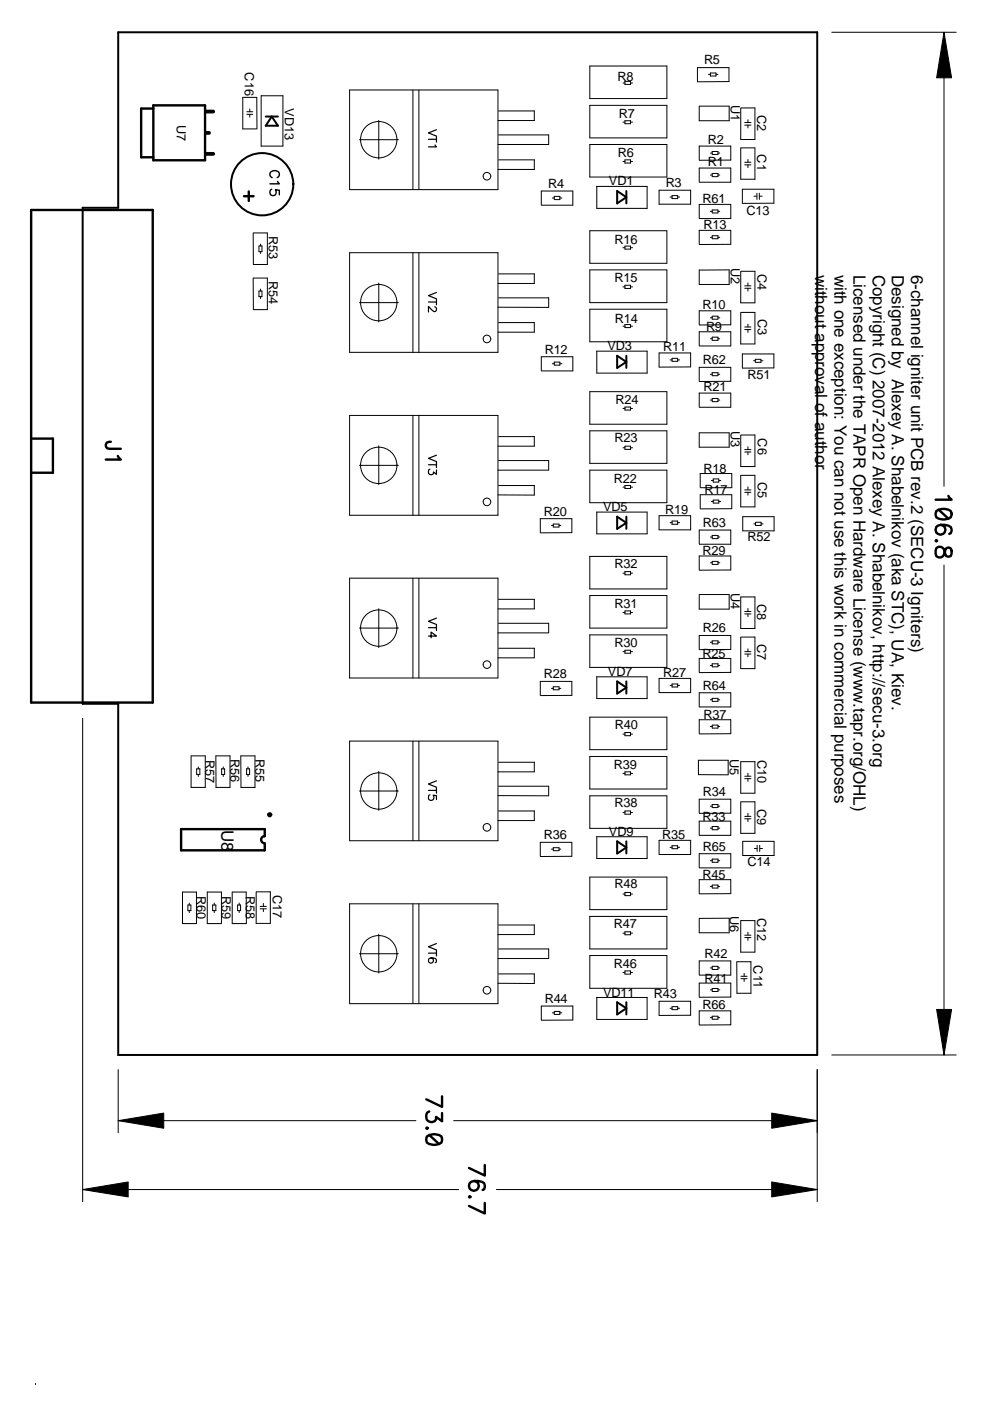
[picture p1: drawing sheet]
<svg xmlns="http://www.w3.org/2000/svg" width="210mm" height="297mm" viewBox="0 0 210 297" stroke-linecap="round" stroke-linejoin="round" font-family="sans-serif">
<g fill="none" stroke="#000" stroke-width=".42">
<path d="M25.1 6.8h148.2v216.9h-148.2v-74.5h-7.6v-105.1h7.6zM56.3 24.7h2.6M57.6 24.7l1.3 2h-2.6zM130.9 40.5l1.9 1.3-1.9 1.3zM132.8 40.5v2.6M130.9 75.4l1.9 1.3-1.9 1.3zM132.8 75.4v2.6M130.9 109.5l1.9 1.4-1.9 1.2zM132.8 109.5v2.6M130.9 144.5l1.9 1.3-1.9 1.3zM132.8 144.5v2.6M130.9 178.4l1.9 1.3-1.9 1.3z"/>
<path d="M132.8 178.4v2.6M130.9 212.5l1.9 1.3-1.9 1.3zM132.8 212.5v2.6"/>
<circle cx="55.6" cy="39.1" r="6.6"/>
</g>
<g fill="none" stroke="#000" stroke-width=".21">
<path d="M74.1 19.1h31.5v21.1h-31.5zM87.5 19.1v21.1M88.8 19.1v21.1M125.1 14h16.3v6.9h-16.3zM132.1 17.6h.4M132.5 17.3h1.2v.6h-1.2zM133.7 17.6h.4M147.9 17.3v-3h6.7v3h-6.7M150.2 15.8h.4M150.6 15.5h1.2v.6h-1.2zM151.8 15.8h.4M176.4 6.8h26.3"/>
<path d="M200.2 6.8v96.3M52.3 24.2h1.3M52.3 23.7h1.3M53 23.1v.6M53 24.3v.5M54.5 27.3l-.1-6.7h-2.9v6.7h2.9M55.4 31h4.6v-10.7h-4.6v10.8M76.2 29.6h8.3M80.3 25.5v8.3M105.6 30.6h10.7M105.6 35.9h7.7M105.6 25.6h7.7"/>
<path d="M105.7 33.9h7.6M105.7 28.6h10.6v2M105.7 23.5h7.6M113.3 23.5v2M113.3 33.9v2M125.1 22.3h16.3v6.9h-16.3zM125.1 30.6h16.3v6.9h-16.3zM126.4 39.5h10.8v4.7h-10.7v-4.6M132.1 34.2h.4M132.1 25.9h.4M132.5 25.6h1.2v.6h-1.2zM132.5 33.9h1.2v.7h-1.2z"/>
<path d="M133.7 34.2h.4M133.7 25.9h.4M148.3 22.5v3.1h6.3v-3.1h-6.3M148.3 33.9v-2.9h6.6v2.9l-6.6 .1M148.3 38.6v-3h6.6v3h-6.6M150.6 32.5h.4M150.6 37.1h.4M151 32.8v-.7h1.2v.7M151 37.5v-.7h1.2v.7M151 32.8h1.2M151 37.5h1.2M152.2 32.5h.4"/>
<path d="M152.2 37.1h.4M157.1 31.4v6.6h3v-6.6h-3M157.1 22.9h3v6.7h-3v-6.7M157.9 26h1.3M157.9 26.5h1.3M157.9 34.4h1.3M157.9 35h1.3M158.6 25.4v.5M158.6 26.5v.6M158.6 33.8v.6M158.6 35v.5M53.7 59h3v6.6h-3z"/>
<path d="M53.7 49.4h3v6.7h-3v-6.7M54.9 53.3v-1.1l.6-.1v1.3h-.6M55.2 51.8v.3M55.2 53.4v.3M74.1 53.6h31.5v21.1h-31.5zM87.5 53.6v21.1M88.8 53.6v21.1M105.7 58.1h7.6M113.3 58.1v2M114.8 43.5v-3h6.7v3h-6.7M117.1 42h.4M117.5 42.3v-.7h1.2v.7h-1.1"/>
<path d="M118.7 42h.4M125.1 48.9h16.3v6.9h-16.3zM125.1 57.2h16.3v7h-16.3zM132.1 52.5h.4M132.5 52.2h1.2v.6h-1.2zM133.7 52.5h.4M139.7 40.3h6.7v3h-6.7zM142.1 41.8h.4M142.5 41.5h1.2v.6h-1.2zM143.7 41.8h.4M148.3 46.3v-3h6.6v3h-6.6M148.3 51.8v-3h6.6v3h-6.6"/>
<path d="M148.3 57.2v3.1h6.3v-3.1l-6.3 .1M150.6 50.3h.4M150.6 44.8h.4M151 45.2v-.7h1.2v.7M151 50.6v-.6h1.2v.6M151 50.6h1.2M151 45.2h1.2M152.2 50.3h.4M152.2 44.8h.4M157.1 57.5h3v6.7h-3v-6.6M157.4 43.1v-3h6.7v3h-6.7M158.6 60v.6"/>
<path d="M159.9 41.6h.5M160.5 41v1.3M161 41v1.3M161 41.6h.6M54.9 61.7h.6v1.2h-.6zM55.2 61.3v.4M55.2 62.9v.4M76.2 64.2h8.3M80.3 60v8.3M105.6 70.4h7.7M105.6 60.1h7.7M105.6 65.1l10.7 .1"/>
<path d="M105.7 68.4h7.6M105.7 63.1h10.6v2M113.3 68.4v2M114.8 78.6v-3h6.7v3h-6.7M117.1 77.1h.4M117.5 77.4v-.6h1.2v.6h-1.1M118.7 77.1h.4M125.1 65.6h16.3v6.9h-16.3zM126.4 74.5h10.8v4.6h-10.7v-4.6M132.1 60.8h.4M132.1 69.2h.4M132.5 60.5h1.2v.7h-1.2z"/>
<path d="M132.5 68.8h1.2v.7h-1.2zM133.7 60.8h.4M133.7 69.2h.4M139.7 74.8h6.7v3h-6.7zM142.1 76.3h.4M142.5 76h1.2v.6h-1.2zM143.7 76.3h.4M148.3 68.9v-3h6.6v3h-6.6M148.3 73.3v-3h6.6v3h-6.6M150.6 79.4h.4M150.6 71.8h.4M150.6 67.4h.4"/>
<path d="M151 67.7v-.7h1.2v.7M151 72.2v-.7h1.2v.7M151 79.7v-.7h1.2v.7M151 79.7h1.2M151 72.2h1.2M151 67.7h1.2M152.2 79.4h.4M152.2 71.8h.4M152.2 67.4h.4M157.1 66.2h3v6.7h-3v-6.6M157.4 78v-3h6.7v3h-6.7M157.9 60.6h1.3"/>
<path d="M157.9 61.1h1.3M157.9 69.3h1.3M157.9 69.9h1.3M158.6 61.2v.5M158.6 68.7v.6M158.6 69.9v.6M159.8 76.5h.3M160.1 76.8v-.6h1.2v.6h-1.1M161.4 76.5h.4M74.1 88.1h31.5v21.1h-31.5zM76.2 98.7h8.3M80.3 94.5v8.3"/>
<path d="M87.5 88.1v21.1M88.8 88.1v21.1M105.6 94.6h7.7M105.6 99.7h10.7M105.7 97.6h10.6v2M105.7 92.6h7.6M113.3 92.6v2M125.1 83h16.3v6.9h-16.3zM125.1 91.3h16.3v6.9h-16.3zM125.1 99.7h16.3v6.9h-16.3zM132.1 94.9h.4M132.1 86.6h.4"/>
<path d="M132.5 86.3h1.2v.6h-1.2zM132.5 94.6h1.2v.7h-1.2zM133.7 94.9h.4M133.7 86.6h.4M148.3 80.8v-2.9h6.6v2.9l-6.6 .1M148.3 86.3v-3h6.6v3h-6.6M148.3 91.8v3h6.3v-3h-6.3M150.6 84.8h.4M151 85.2v-.7h1.2v.7M151 85.2h1.2M152.2 84.8h.4M157.1 92.2h3v6.7h-3v-6.6"/>
<path d="M157.9 95.3h1.3M157.9 95.8h1.3M158.6 94.7v.6M158.6 95.9v.5M105.6 104.9l7.7 .1M105.7 102.9h7.6M113.3 102.9v2M114.6 112.9v-2.9h6.6v2.9l-6.6 .1M116.9 111.4h.4M117.3 111.7h1.2M118.5 111.1h-1.2v.6M118.5 111.1v.6"/>
<path d="M118.5 111.4h.4M125.1 118h16.3v6.9h-16.3zM126.4 108.6h10.8v4.6h-10.7v-4.6M132.1 103.3h.4M132.5 102.9h1.2v.7h-1.2zM133.7 103.3h.4M139.7 109.3h6.7v3h-6.7zM142.1 110.8h.4M142.5 110.5h1.2v.7h-1.2zM143.7 110.8h.4M148.3 115.3v-2.9h6.6v3h-6.6M148.5 103.4v-3h6.7v3h-6.7"/>
<path d="M148.5 107.9v-3h6.7v3h-6.7M150.6 119.3h.4M150.6 113.9h.4M150.8 106.3h.4M150.8 101.9h.4M151 114.2v-.7h1.2v.7M151 119.7v-.7h1.2v.7M151 119.7h1.2M151 114.2h1.2M151.2 106.7v-.7h1.2v.7h-1.1M151.2 102.2v-.7h1.2v.7h-1.1M152.2 119.3h.4"/>
<path d="M152.2 113.9h.4M152.4 106.3h.4M152.4 101.9h.4M157.1 100.8v6.7h3v-6.7h-3M157.5 109.5l6.6 .1v3h-6.6zM157.9 103.9h1.3M157.9 104.4h1.3M158.6 103.2v.6M158.6 104.4v.6M159.8 111.1h.4M160.2 110.7v.7h1.2v-.7h-1.2M161.4 111.1h.4"/>
<path d="M200.2 119.8v103.9M74.1 122.6h31.5v21.1h-31.5zM76.2 133.2h8.3M80.3 129.1v8.2M87.5 122.6v21.1M88.8 122.6v21.1M105.6 129.1h7.7M105.6 139.5h7.7M105.7 132.2h10.6v1.9l-10.7 .1M105.7 137.4h7.6M105.7 127.1h7.6M113.3 127.1v2"/>
<path d="M113.3 137.4v2M125.1 126.3h16.3v6.9h-16.3zM125.1 134.6h16.3v6.9h-16.3zM132.1 121.5h.4M132.1 138.2h.4M132.1 129.9h.4M132.5 121.2h1.2v.7h-1.2zM132.5 129.5h1.2v.7h-1.2zM132.5 137.9h1.2v.6h-1.2zM133.7 121.5h.4M133.7 138.2h.4M133.7 129.9h.4"/>
<path d="M148.3 120.8v-2.9h6.6v2.9l-6.6 .1M148.3 126.1v3h6.3v-3h-6.3M148.3 137.7v-3h6.6v3h-6.6M150.6 136.2h.4M151 136.5v-.6h1.2v.6M151 136.5h1.2M152.2 136.2h.4M157.1 126.6v6.7h3v-6.7h-3M157.1 135.1h3v6.7h-3v-6.7M157.9 138.2h1.3M157.9 138.7h1.3M157.9 129.7h1.3"/>
<path d="M157.9 130.2h1.3M158.6 129v.6M158.6 130.2v.6M158.6 137.6v.5M158.6 138.7v.6M17.5 152.3v102.5M74.1 157.1h31.5v21.2h-31.5zM87.5 157.1v21.2M88.8 157.1v21.2M114.6 147.4v-2.9h6.6v2.9l-6.6 .1M116.9 146h.4M117.3 146.2h1.2"/>
<path d="M118.5 145.6h-1.2v.6M118.5 145.6v.6M118.5 146h.4M125.1 152h16.3v6.9h-16.3zM126.4 143.5h10.8v4.6h-10.7v-4.6M132.1 155.6h.4M132.5 155.3h1.2v.7h-1.2zM133.7 155.6h.4M139.7 143.8h6.7v3h-6.7zM142.1 145.3h.4M142.5 145h1.2v.7h-1.2zM143.7 145.3h.4"/>
<path d="M148.3 142.6v-3h6.6v3h-6.6M148.3 149.8v-2.9h6.6v3h-6.6M148.3 155.6v-3h6.6v3h-6.6M150.6 141.1h.4M150.6 154h.4M150.6 148.4h.4M151 141.4v-.7h1.2v.7M151 148.7v-.6h1.2v.6M151 154.4v-.7h1.2v.7M151 141.4h1.2M151 154.4h1.2M151 148.7h1.2"/>
<path d="M152.2 141.1h.4M152.2 154h.4M152.2 148.4h.4M40.5 160.3v6.6h3v-6.6h-2.9M41.7 163h.7v1.2h-.7zM42 162.6v.4M42 164.2v.4M45.8 160.3v6.6h3v-6.6h-3M47 163h.6v1.2h-.6zM47.3 162.6v.4M47.3 164.2v.4M51.1 160.3v6.6h3v-6.6h-3"/>
<path d="M52.3 163h.6v1.2h-.6zM52.6 162.6v.4M52.6 164.2v.4M76.2 167.7h8.3M80.3 163.6v8.2M105.6 163.6h7.7M105.6 174h7.7M105.6 168.7h10.7M105.7 171.9h7.6M105.7 166.7h10.6v2M105.7 161.6h7.6M113.3 161.6v2"/>
<path d="M113.3 171.9v2M118.5 179.7h-1.2v.7M118.5 179.7v.7M125.1 160.4h16.3v6.9h-16.3zM125.1 168.7h16.3v6.9h-16.3zM126.4 177.4h10.8v4.6h-10.7v-4.6M132.1 172.3h.4M132.1 164h.4M132.5 163.6h1.2v.7h-1.2zM132.5 171.9h1.2v.7h-1.2zM133.7 172.3h.4M133.7 164h.4"/>
<path d="M142.1 179.6h.4M142.5 179.3h1.2v.6h-1.2zM143.7 179.6h.4M148.1 161.2h6.3v3.1l-6.3-.1zM148.3 172.4v-3h6.6v3l-6.6 .1M148.3 177.1v-3h6.6v3h-6.6M150.6 170.9h.4M150.6 175.6h.4M151 171.2v-.6h1.2v.6M151 175.9v-.7h1.2v.7M151 171.2h1.2M151 175.9h1.2"/>
<path d="M152.2 170.9h.4M152.2 175.6h.4M157.1 161.5v6.7h3v-6.7h-3M157.1 170h3v6.7h-3v-6.7M157.9 173.1h1.3M157.9 173.6h1.3M157.9 164.6h1.3M157.9 165.1h1.3M158.6 163.9v.6M158.6 165.1v.6M158.6 172.5v.5M158.6 173.6v.6"/>
<path d="M159.9 179.9h.6M160.5 179.2v1.3M161.1 179.2v1.3M161.1 179.9h.6M164.1 178.4h-6.6v3h6.6v-3M38.7 189.1h3v6.7h-3zM39.8 191.9h.7v1.2h-.7zM40.1 191.5v.4M40.1 193.1v.4M45.1 191.9h.7v1.2h-.7zM45.4 191.5v.4M45.4 193.1v.4"/>
<path d="M46.9 195.8h-3v-6.7h3v6.7M50.4 191.9h.6v1.2h-.6zM50.7 191.5v.4M50.7 193.1v.4M52.2 195.8h-3v-6.7h3v6.7M54.4 189.1h2.9v6.7h-3v-6.7M55.2 192.2h1.3M55.2 192.7h1.3M55.8 191.5v.6M55.8 192.7v.6M74.1 191.6h31.5v21.2h-31.5zM80.3 198.1v8.2"/>
<path d="M87.5 191.6v21.2M88.8 191.6v21.2M105.6 198.1h7.7M105.7 196.1h7.6M113.3 196.1v2M114.6 181.6v-3h6.6v3h-6.6M116.9 180h.4M117.3 180.4h1.2M118.5 180h.4M125.1 186h16.3v6.9h-16.3zM125.1 194.3h16.3v6.9h-16.3zM132.1 197.9h.4"/>
<path d="M132.1 189.6h.4M132.5 189.2h1.2v.7h-1.2zM132.5 197.6h1.2v.6h-1.2zM133.7 197.9h.4M133.7 189.6h.4M139.7 181.1v-2.9h6.7v3h-6.7M148.3 184v-3h6.6v3h-6.6M148.3 189.5v-3h6.6v3h-6.6M148.3 194.7v3.1h6.3v-3.1h-6.3M150.6 187.9h.4M150.6 182.5h.4M151 182.8v-.7h1.2v.7"/>
<path d="M151 188.3v-.7h1.2v.7M151 188.3h1.2M151 182.8h1.2M152.2 187.9h.4M152.2 182.5h.4M157.1 195.2v6.7h3v-6.7h-3M157.9 198.3h1.3M157.9 198.8h1.3M158.6 197.6v.6M158.6 198.8v.6M76.2 202.2h8.3M105.6 208.5h7.7"/>
<path d="M105.6 203.2h10.7M105.7 201.2h10.6v2M105.7 206.5h7.6M113.3 206.5v2M114.8 216.3v-3h6.7v3h-6.7M117.1 214.7h.4M117.5 215.1v-.7h1.2v.7h-1.1M118.7 214.7h.4M125.1 202.6h16.3v6.9h-16.3zM126.4 211.5h10.8v4.6h-10.7v-4.6M132.1 206.2h.4M132.5 205.9h1.2v.6h-1.2z"/>
<path d="M133.7 206.2h.4M139.7 215.3v-3h6.7v3h-6.7M142.1 213.8h.4M142.5 213.4h1.2v.7h-1.2zM143.7 213.8h.4M148.3 206.7v-3h6.6v3h-6.6M148.3 211.4v-3h6.6v3h-6.6M148.3 217.3v-3h6.6v3h-6.6M150.6 205.2h.4M150.6 215.8h.4M150.6 209.9h.4M151 205.6v-.7h1.2v.7"/>
<path d="M151 210.2v-.6h1.2v.6M151 216.1v-.6h1.2v.6M151 205.6h1.2M151 216.1h1.2M151 210.2h1.2M152.2 205.2h.4M152.2 215.8h.4M152.2 209.9h.4M156.3 203.9h2.9v6.7h-2.9l-.1-6.7M157.1 207h1.3M157.1 207.5h1.3M157.8 206.4v.6"/>
<path d="M157.8 207.5v.6M25.1 237.6h63.1M25.1 226.8v13.4M96.2 237.6h77.1M173.3 226.8v28M176.4 223.7h26.3M17.5 252.2h79.7M105.2 252.2h68.1"/>
<circle cx="80.3" cy="29.6" r="3.9"/>
<circle cx="103.2" cy="37.4" r=".81"/>
<circle cx="80.3" cy="64.2" r="3.9"/>
<circle cx="103.2" cy="71.9" r=".81"/>
<circle cx="80.3" cy="98.7" r="3.9"/>
<circle cx="103.2" cy="106.4" r=".81"/>
<circle cx="80.3" cy="133.2" r="3.9"/>
<circle cx="103.2" cy="140.9" r=".81"/>
<circle cx="80.3" cy="167.7" r="3.9"/>
<circle cx="103.2" cy="175.4" r=".81"/>
<circle cx="80.3" cy="202.2" r="3.9"/>
<circle cx="103.2" cy="210" r=".81"/>
</g>
<g fill="#000" stroke="#000" stroke-width=".21">
<path d="M200.2 6.8l1.6 9.7h-3.2z" fill-rule="evenodd"/>
<path d="M25.1 237.6l9.6-1.6v3.2z" fill-rule="evenodd"/>
<path d="M163.6 236l9.7 1.6-9.7 1.6z" fill-rule="evenodd"/>
<path d="M198.6 214h3.2l-1.6 9.7z" fill-rule="evenodd"/>
<path d="M17.5 252.2l9.7-1.6v3.2z" fill-rule="evenodd"/>
<path d="M163.6 250.6l9.7 1.6-9.7 1.6z" fill-rule="evenodd"/>
</g>
<g fill="none" stroke="#000" stroke-width=".51">
<path d="M32.5 23h-2.6v10.3h2.6M32.5 22.3h11v11.7h-11zM6.6 44.5h25.8v104.5h-25.8zM51.7 41.6h2.1M52.7 40.6v2M6.6 93h4.6v7.2h-4.6M23.5 93.7a.79 .79 0 0 0-1 .3 .79 .79 0 0 0 .2 1l.5 .2h2.4M25 96.7l.6 .7h-3.2M198.5 108.4a2.75 2.75 0 0 1 3.1 0 1.07 1.07 0 0 1-.5 1.6 2.85 2.85 0 0 1-2.6-.3l-.1-.5zM198.5 114.5l.2 .2-.2 .1-.1-.1zM198.5 116.3a1.01 1.01 0 0 1 1.1-.3 1.01 1.01 0 0 1 .7 .9l.1 .6a.72 .72 0 0 0 1.2 .4 1.24 1.24 0 0 0-.3-1.8l-.7 .2-.2 .3a1.55 1.55 0 0 1-.9 1.6l-.8-.2a1.66 1.66 0 0 1-.2-1.7zM199 108.1l2.1 1.9"/>
<path d="M199.5 111.3a1.04 1.04 0 0 1 .9 1.4 1.04 1.04 0 0 1-1.6 .4 1.04 1.04 0 0 1 0-1.7 3.1 3.1 0 0 1 2.8 .3 .96 .96 0 0 1-.3 1.5M201.1 105.1l.7 .8h-3.4M56.1 177.3a.76 .76 0 0 0-.7 .7 .76 .76 0 0 0 .7 .8M56.1 177.3v-1.5h-17.7v4.5h17.7v-1.5M90.5 239l.2 .2-.2 .1-.1-.1zM91 235.7a1.16 1.16 0 0 0-.4 1.8 1.16 1.16 0 0 0 1.9-.2v-.5l1.2 .9v-1.7M93.7 232.4v2.3l-3.3-1.6M90.5 240.9a2.75 2.75 0 0 1 3.1 0 1.15 1.15 0 0 1-.5 1.7 2.85 2.85 0 0 1-2.6-.3l-.1-.5zM91 240.7l2.1 1.9M99.6 253.6l.1 .2-.1 .1-.2-.1zM100.5 250.4a1.04 1.04 0 0 1 .9 1.4 1.04 1.04 0 0 1-1.6 .4 1.04 1.04 0 0 1 .1-1.6 3.1 3.1 0 0 1 2.8 .3l.1 .8-.1 .5-.4 .1M102.8 247v2.2l-3.4-1.6"/>
<path d="M102.8 255v2.3l-3.4-1.6"/>
<circle cx="57.2" cy="172.7" r=".3"/>
</g>
<path d="M57.7 37.7a.77 .77 0 0 1-.5-.9 .77 .77 0 0 1 .8-.6h.5a.77 .77 0 0 1 .7 .6 .77 .77 0 0 1-.4 .9M58.8 38.5l.4 .5h-2M57.6 40.1a.71 .71 0 0 0-.3 1 .71 .71 0 0 0 1.1 .2 .71 .71 0 0 0 0-1.1l.8 .1v1" fill="none" stroke="#000" stroke-width=".3"/>
<g fill="none" stroke="#000" stroke-width=".25">
<path d="M90.8 29.5h1.7M92.2 30.7l.3 .4h-1.7M92.5 27.5l-1.7 .7 1.7 .7M92.5 28.9v1.2M90.8 64h1.7M92.2 65.1l.3 .3v.3l-.3 .4-.5-.3-.9-.8v1.2M92.5 62l-1.7 .7 1.7 .7M92.5 63.4v1.2M90.8 98.5h1.7M91.1 99.5a.61 .61 0 0 0-.2 .9 .61 .61 0 0 0 1-.1v-.2l.6 .5v-1M92.5 96.5l-1.7 .7 1.7 .7M92.5 97.9v1.2"/>
<path d="M90.8 134.9h1.7l-1.1-.9v1.2M90.8 133.1h1.7M92.5 131l-1.7 .7 1.7 .7M92.5 132.5v1.2M90.8 167.6h1.7M91.1 168.5a.63 .63 0 0 0-.2 .9 .63 .63 0 0 0 .9 .1 .63 .63 0 0 0 0-.9l.7 .1v.8M92.5 165.6l-1.7 .6 1.7 .7M92.5 167v1.2M90.8 202.1h1.7M91.4 203.1a.55 .55 0 0 1 .5 .8 .55 .55 0 0 1-.9 .2 .55 .55 0 0 1 .1-.9 1.16 1.16 0 0 1 1.4 .4v.4l-.2 .1M92.5 200.1l-1.7 .6 1.7 .7M92.5 201.5v1.2"/>
</g>
<path d="M43.6 28.2h.7M43.8 32.6h1.4M43.8 23.7h1.4" fill="none" stroke="#000" stroke-width=".8"/>
<path d="M7.5 293.3v.3z" fill="#00f"/>
<g font-size="3.6">
<text x="172.8" y="58.2" transform="rotate(90 172.8 58.2)">without approval of author</text>
<text x="176.9" y="58.2" transform="rotate(90 176.9 58.2)">with one exception: You can not use this work in commercial purposes</text>
<text x="181" y="58.2" transform="rotate(90 181 58.2)">Licensed under the TAPR Open Hardware License (www.tapr.org/OHL)</text>
<text x="185" y="58.2" transform="rotate(90 185 58.2)">Copyright (C) 2007-2012 Alexey A. Shabelnikov, http://secu-3.org</text>
<text x="189.1" y="58.2" transform="rotate(90 189.1 58.2)">Designed by Alexey A. Shabelnikov (aka STC), UA, Kiev.</text>
<text x="193.2" y="58.2" transform="rotate(90 193.2 58.2)">6-channel igniter unit PCB rev.2 (SECU-3 Igniters)</text>
<text x="47" y="176" transform="rotate(90 47 176)">U8</text>
</g>
<g font-size="2.7">
<text x="51.9" y="15.4" transform="rotate(90 51.9 15.4)">C16</text>
<text x="130.9" y="17.1">R8</text>
<text x="149.3" y="13.6">R5</text>
<text x="60.4" y="22.9" transform="rotate(90 60.4 22.9)">VD13</text>
<text x="154.9" y="22.2" transform="rotate(90 154.9 22.2)">U1</text>
<text x="37.5" y="26.4" transform="rotate(90 37.5 26.4)">U7</text>
<text x="131.2" y="24.9">R7</text>
<text x="160.6" y="24.4" transform="rotate(90 160.6 24.4)">C2</text>
<text x="131" y="33.3">R6</text>
<text x="150.1" y="30.6">R2</text>
<text x="150.1" y="35.3">R1</text>
<text x="160.5" y="32.8" transform="rotate(90 160.5 32.8)">C1</text>
<text x="116.2" y="39.9">R4</text>
<text x="129.1" y="39.2">VD1</text>
<text x="141.1" y="39.7">R3</text>
<text x="148.9" y="43">R61</text>
<text x="158.3" y="45.7">C13</text>
<text x="57" y="50.1" transform="rotate(90 57 50.1)">R53</text>
<text x="130.3" y="51.7">R16</text>
<text x="149.1" y="48.5">R13</text>
<text x="57" y="59.6" transform="rotate(90 57 59.6)">R54</text>
<text x="130.3" y="59.8">R15</text>
<text x="154.9" y="56.9" transform="rotate(90 154.9 56.9)">U2</text>
<text x="160.6" y="58" transform="rotate(90 160.6 58)">C4</text>
<text x="148.9" y="65.6">R10</text>
<text x="130.4" y="68.4">R14</text>
<text x="149.7" y="70.2">R9</text>
<text x="160.7" y="67.7" transform="rotate(90 160.7 67.7)">C3</text>
<text x="115.5" y="75">R12</text>
<text x="128.8" y="74.3">VD3</text>
<text x="140.6" y="74.5">R11</text>
<text x="149" y="77.2">R62</text>
<text x="149.1" y="83">R21</text>
<text x="158.5" y="80.4">R51</text>
<text x="130.5" y="85.6">R24</text>
<text x="130.3" y="93.8">R23</text>
<text x="154.9" y="91.4" transform="rotate(90 154.9 91.4)">U3</text>
<text x="160.7" y="92.9" transform="rotate(90 160.7 92.9)">C6</text>
<text x="149.1" y="100.3">R18</text>
<text x="130.2" y="102.4">R22</text>
<text x="149.4" y="104.7">R17</text>
<text x="160.7" y="102.2" transform="rotate(90 160.7 102.2)">C5</text>
<text x="115.3" y="109.3">R20</text>
<text x="127.9" y="108.4">VD5</text>
<text x="141" y="109">R19</text>
<text x="149" y="111.7">R63</text>
<text x="148.9" y="117.7">R29</text>
<text x="158.5" y="114.7">R52</text>
<text x="130.3" y="120.5">R32</text>
<text x="154.9" y="125.7" transform="rotate(90 154.9 125.7)">U4</text>
<text x="130.3" y="128.9">R31</text>
<text x="160.6" y="128" transform="rotate(90 160.6 128)">C8</text>
<text x="130.3" y="137.1">R30</text>
<text x="149" y="134.1">R26</text>
<text x="160.6" y="136.6" transform="rotate(90 160.6 136.6)">C7</text>
<text x="115.3" y="143.8">R28</text>
<text x="128.9" y="143.3">VD7</text>
<text x="140.6" y="143.5">R27</text>
<text x="148.9" y="139.4">R25</text>
<text x="149" y="146.3">R64</text>
<text x="130.4" y="154.6">R40</text>
<text x="149.1" y="152.4">R37</text>
<text x="43.6" y="161.1" transform="rotate(90 43.6 161.1)">R57</text>
<text x="48.9" y="160.9" transform="rotate(90 48.9 160.9)">R56</text>
<text x="54.1" y="160.9" transform="rotate(90 54.1 160.9)">R55</text>
<text x="154.7" y="160.9" transform="rotate(90 154.7 160.9)">U5</text>
<text x="160.6" y="161.1" transform="rotate(90 160.6 161.1)">C10</text>
<text x="130.2" y="163">R39</text>
<text x="130.3" y="171.1">R38</text>
<text x="149" y="168.8">R34</text>
<text x="160.6" y="171.5" transform="rotate(90 160.6 171.5)">C9</text>
<text x="115.3" y="178">R36</text>
<text x="129.1" y="177.2">VD9</text>
<text x="140.4" y="177.8">R35</text>
<text x="148.9" y="174.1">R33</text>
<text x="149" y="180.4">R65</text>
<text x="158.5" y="183.7">C14</text>
<text x="41.7" y="190" transform="rotate(90 41.7 190)">R60</text>
<text x="47" y="190" transform="rotate(90 47 190)">R59</text>
<text x="52.1" y="190" transform="rotate(90 52.1 190)">R58</text>
<text x="57.9" y="189.8" transform="rotate(90 57.9 189.8)">C17</text>
<text x="130.3" y="188.4">R48</text>
<text x="148.9" y="186.3">R45</text>
<text x="130.2" y="196.8">R47</text>
<text x="154.7" y="194.2" transform="rotate(90 154.7 194.2)">U6</text>
<text x="160.5" y="194.5" transform="rotate(90 160.5 194.5)">C12</text>
<text x="149.4" y="203.2">R42</text>
<text x="130.2" y="205.2">R46</text>
<text x="149.4" y="208.5">R41</text>
<text x="159.8" y="204.7" transform="rotate(90 159.8 204.7)">C11</text>
<text x="115.5" y="212.7">R44</text>
<text x="127.9" y="211.3">VD11</text>
<text x="138.6" y="211.5">R43</text>
<text x="148.9" y="213.9">R66</text>
</g>
</svg>
